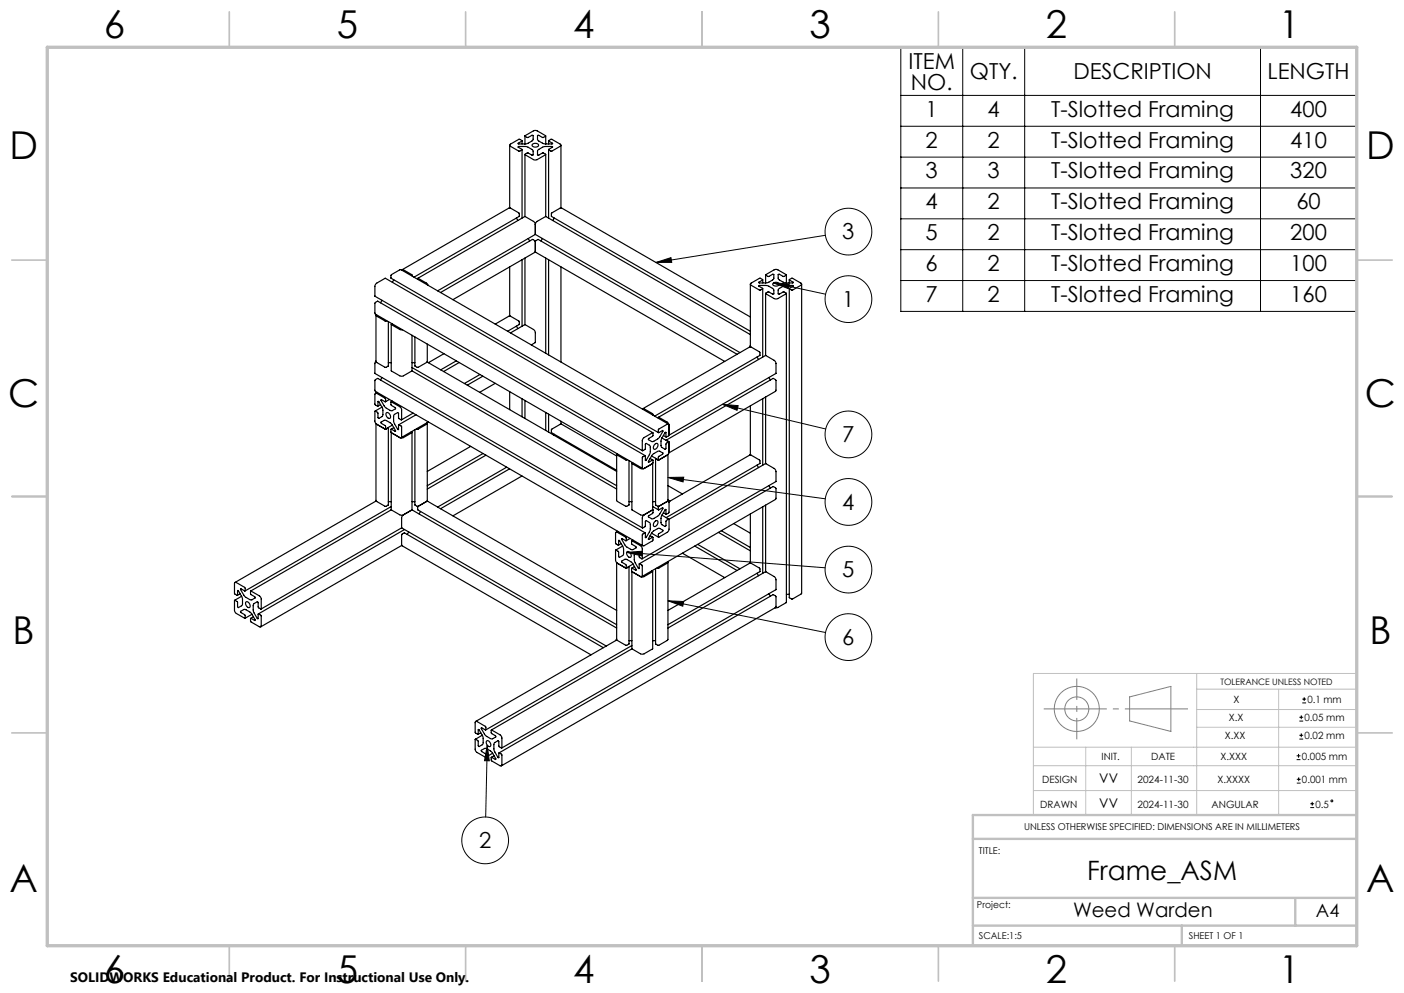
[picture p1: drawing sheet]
<svg xmlns="http://www.w3.org/2000/svg" width="297mm" height="210mm" viewBox="0 0 297 210" stroke-linecap="round" stroke-linejoin="round" font-family="sans-serif">
<g fill="none" stroke="#000" stroke-width=".25">
<path d="M107.8 30.7v13.3M110.4 29.8v.6M110.4 31.6v14.5M111 30.4h-1.4l.8-.6-.6-.4-1.8 1.1a.24 .24 0 0 0-.2 .2 .24 .24 0 0 0 .2 .2l1.8 1.1 .6-.4-.8-.5v-.1h1.5l.6 .1 1 .7 .1 1h-.3l-.9-.5-.5 .4 2.1 1.1 2.2-1.1-.5-.4-1 .5h-.2l.1-1 1-.7 .5-.1h1.5l.1 .1-.8 .5 .5 .4 1.9-1.1a.24 .24 0 0 0 .2-.2 .24 .24 0 0 0-.2-.2l-1.9-1.1-.5 .4 .8 .6h-1.5M111 30.4l.7-.1 .9-.5 .2-.4-.1-.8-1 .5-.6-.4 2.1-1.1 2.2 1.1-.6 .4-1-.5-.1 .8 .2 .4 .9 .5 .6 .1M111 28.8v1.6M111 32.7v13.1M112.7 30.5a.8 .8 0 0 1 1.2 .3 .75 .75 0 0 1-.7 .3 .75 .75 0 0 1-.6-.5zM115.4 28.8v1.6M115.4 32.7v13.1M116.1 29.8v.6M116.1 31.6v14.5"/>
<path d="M118.7 30.7v13.3M83.3 59.2l-.3 .5M85 57.1l.3-.1 1.8 1.1 .1 .3M85.1 57l22.6-13h.3l1.8 1.1v.7l-22.2 12.8M88.4 59.1l.1-.2 1.8 1 .3 .5M107.8 56.4v10.4M109.2 46.1l.3 .5M110.4 54.9v14.1M111 54.6v14M111.7 50.4l.3 .6M113.2 47.5l-.3-.6-1.9-1.1-22.6 13.1M113.2 49.5l-20.6 12"/>
<path d="M113.2 51.1l-.6-.5-19.4 11.3M113.2 53.1l-.1 .3-17.3 10M113.2 49.5l43.3 25.1M113.2 51.1l.7-.5 42 24.3M113.2 53.1l.2 .3 39.9 23M113.2 47.5v2M113.2 51.1v2M114.7 50.4l-.3 .6M115.4 54.6v20.1M115.5 45.8l-1.9 1.1-.4 .6M115.5 45.8l43.2 25M116.1 54.9v20.2"/>
<path d="M117.2 46.1l-.3 .5M118.7 56.4v20.2M161.3 59.2v.6M162 59.8l.6-.1 .9-.6 .2-.3-.1-.8-1 .5-.6-.4 2.2-1.1 2.1 1.1-.6 .4-1-.5-.1 .8 .2 .3 .9 .6 .7 .1M162 59.8h-1.5l.8-.6-.5-.4-1.9 1.1a.24 .24 0 0 0-.2 .2 .24 .24 0 0 0 .2 .2l1.9 1.1 .5-.4-.8-.5 .1-.1h1.4l.6 .1 1 .7 .1 1h-.2l-1-.5-.5 .4 2.2 1.1 2.1-1.1-.5-.4-.9 .5h-.3l.1-1 1-.7 .6-.1h1.4l.1 .1-.8 .5 .5 .4 1.9-1.1a.24 .24 0 0 0 .2-.2 .24 .24 0 0 0-.2-.2l-1.9-1.1-.5 .4 .8 .6h-1.4M162 58.1v1.7M163.5 59.9a.77 .77 0 0 1 1.3 .3 .82 .82 0 0 1-1.3-.1zM166.4 58.1v1.7M167 59.2v.6M79.5 76.3l-.2 .6v2.1l56.6 32.6M79.5 66.6v9.9l2 1.2 .6-.3v-9.4M79.6 66.5l.1 .4 1.8 1 .3-.1"/>
<path d="M80.8 63.5l-.3 .5M80.8 79.8l-.3 .6M82.1 76.7h.7M82.8 68.6v9.8l1.9 1.1h.6l1.9-1.1v-7.5M82.9 68.5l-.1 .2 1.8 1h.6M87.1 78.4l43.3 25M87.2 77.7l43.2 25M87.2 76.7h.6M87.8 71.3v6.1l.5 .3 2.1-1.2v-3.7M90.3 76.5l40.1 23.2M93.9 74.8l-3.3 1.9M96.5 76.3l-3.3 1.9"/>
<path d="M97.1 76.7l-3.3 1.9M101.5 79.2l-3.3 1.9M102.1 79.6l-3.3 1.9M104.8 68.5l3-1.7 2 1.1v.7l-2.4 1.4M108 70.4l3.1-1.7 1.8 1 .3 .5v2.2l-.8 .5M109.2 69l.3 .5M158.7 73.1l-.2 .3M158.7 67l-39.9-23h-.3l-1.8 1.1v.7l42 24.3M158.7 60.1v13.2M160.2 75.5l.3 .5M161.3 61v14.5M161.9 75.2l2.1 1.3 .1 2.5-22.6 13"/>
<path d="M161.9 75.2l-22.6 13M162 62.1v13.1M162.7 79.8l.3 .6M166.4 62.1v65.3l-1.9 1.1h-.5M169.6 60.1v65.3l-.2 .3-1.9 1-.5-.3v-65.4M79.5 89.6v16.2l.2 .3 1.9 1 .5-.3v-16.4M79.8 83l-.4 .2M80.5 85.6l-.6 .3M80.8 86.1l-.7-1.2-.2 1-.6-.3v-2.2a.24 .24 0 0 1 .1-.2 .24 .24 0 0 1 .3 0l1.8 1.1v.7l-.8-.5-.1 .1 .7 1.3 .4 .4 1.1 .6 .9-.5-.1-.2-.9-.5 .1-.7 2 1.3 .1 2.5-.6-.3v-1.1l-.2-.2-.8 .6v1.2l.1 .6 .8 1.2h.1v-1l.6 .4 .1 2.1a.24 .24 0 0 1-.2 .3 .24 .24 0 0 1-.2-.1M80.8 86.1l.2 .7v1l-.2 .3-.7 .4-.2-1.2-.6-.3v2.1l.3 .6 1.9 1M80.8 86.1l-1.5 .8M81.8 87.3a.77 .77 0 0 1 .7 .4 .77 .77 0 0 1-.1 .8 .84 .84 0 0 1-.6-1.2z"/>
<path d="M82.1 90.4l-.6 .3M82.4 84.5l-.9 .5M82.8 91.5v16.3l1.8 1.1h.8M83 84.8l-.3 .2M83 89.9l-1.5 .8M83 89.9l.7 1.3-1-.4v.6l1.9 1.1M83 89.9l-.5-.5-.9-.5h-.3l-.7 .5 .9 .7v.6M83.3 90.4l-.6 .4M87 91.3l.1 .2-1.7 1h-.8M87.2 91.5l-.1 16.4M87.4 87.4l-2.5 1.4M87.8 90.9v15.9l.7 .3"/>
<path d="M88 87.7l-3.7 2.1M90.3 89.4l-.1 .3-1.8 1.1-.3-.1M90.4 89.5v16.3l-.2 .3M90.6 89.2l-5.8 3.4M99.6 94.4l-9.2 5.3M102.2 95.9l-11.8 6.8M102.8 96.3l-12.4 7.1M104.8 81.1l-3.3 1.9M107.2 98.8l-14.6 8.4M107.8 99.2l-14.6 8.4M107.8 82.8v3.8M110.4 84.3v3.8"/>
<path d="M111 84.7v3.8M115.4 87.2v3.8M116.1 87.6v3.8M117.2 91.8l-.1 .2M118.7 89.1v.6M130.4 96l.1 9.9 1.9 1.2 .7-.3v-9.4M130.4 96.4l-11.6-6.7h-.3l-1.8 1.2v.6l13.7 8M130.5 95.9l.1 .4 1.8 1 .3-.1M133.7 98v9.8l1.9 1.1h.7M133.8 97.9l-.1 .1 1.8 1.1h.8M135.9 86.5l.3-.1 1.8 1.1 .1 .3M136 86.4l22.6-13h.3l1.8 1.1v.7l-22.2 12.8"/>
<path d="M136.5 96.4l-56.6-32.7-.6 .3v2.2l.1 .2 56.6 32.7M137.5 97l.6 .3M137.8 96.4l.4-.4 .9-.5 .5-.1 .7 .5-1 .7 .1 .7M137.8 96.4l-.7 1.3 1-.4v.7l-1.8 1.1M137.8 96.4l1.5 .9M138.1 98l-.1 9.9M138.1 91.5l-56.6-32.6-2.1 1.3-.1 2.5 56.6 32.6M138.5 93.9l.4-.1a.62 .62 0 0 1 .3 .6 .62 .62 0 0 1-.4 .5l-.3 .1-.3-.1 .1-.6zM139.3 88.5l.1-.3 1.7 1.1 .4 .7M139.4 97.3l-.7-.4v9.9l.7 .3M140 92.6l1.5 .9M140 92.6l-.2 .7v1l.2 .3 .8 .4 .1-1.2 .6-.3"/>
<path d="M140.3 92.1l.6 .3M140.9 93.1l.6 .4M140.9 93.1l22.6-13.1 .6 .4 .1 2.1-.2 .3-22.5 13M141.3 96.1v9.7l-.2 .3M141.4 89.7l-56.6-32.7-.2 .1-1.9 1.1v.6l56.6 32.7M141.5 90a.24 .24 0 0 0-.1-.3 .24 .24 0 0 0-.3 0l-1.8 1.1v.7l.9-.5 .1 .1-.8 1.3-.4 .5-1.1 .5-.8-.4v-.3l.9-.5v-.7l-2.1 1.3-.1 2.5 .6-.3v-1.1l.2-.1 .8 .5 .1 1.2-.2 .6-.7 1.3h-.2v-1l-.6 .3v2.1a.24 .24 0 0 0 .1 .3 .24 .24 0 0 0 .3 0M141.5 90v2.1l-.6 .3-.1-1-.8 1.2M141.5 93.5l-.1 2.5-2 1.3M158.7 85.8v10.4M160.2 98.4l.3 .5M161.3 84.3v14.1M161.9 98l2.1 1.4 .1 2.5-28.3 16.3"/>
<path d="M161.9 98l-20.4 11.8M162 84v14M79.6 105.9l-29.9 17.3M82.1 106.1h.7M82.8 107.1l-31 17.9M82.8 107.8l-29.8 17.2M85 111.6l-29.8 17.2M85 111.7l43.2 24.9M85 115.3l-29.9 17.3M85.4 108.9l-.4 .6v2.2M85.6 112l-31 17.8M86.5 112.5l-.3 .5"/>
<path d="M87.1 107.9l43.3 24.9M87.1 107.9l-1.7 1M87.2 106.1h.6M88.5 107.1l-.1 .7 42 24.3M89 108.2l-.3 .5M90.2 106.1l.3-.1 39.9 23.1M90.2 106.1l-1.7 1M110.4 100.7l-14.6 8.4M130.4 119v16.2l.2 .3 1.9 1 .6-.3v-16.4M130.7 112.4l-.4 .2M131.4 115l-.6 .3M131.7 115.5l.2 .7v1l-.2 .3-.7 .4-.2-1.2-.6-.3v2.1l.3 .6 1.9 1"/>
<path d="M131.7 115.5l-.7-1.2-.2 1-.6-.3v-2.2a.24 .24 0 0 1 .1-.2 .24 .24 0 0 1 .3 0l1.8 1.1v.7l-.8-.5-.1 .1 .7 1.3 .5 .4 1 .6 .9-.5-.1-.2-.9-.5 .1-.7 2.1 1.3 .1 2.5-.6-.4-.1-1-.1-.2-.9 .6v1.2l.1 .5 .8 1.3h.1v-1l.6 .4 .1 2.1a.24 .24 0 0 1-.1 .3 .24 .24 0 0 1-.3-.1M131.7 115.5l-1.5 .8M132.7 116.7a.77 .77 0 0 1 .7 .4 .77 .77 0 0 1-.1 .8 .84 .84 0 0 1-.6-1.2zM133.1 119.8l-.7 .3M133.1 106.1h.6M133.3 113.9l-.9 .5M133.9 114.2l-.3 .2M133.9 119.3l-1.5 .8M133.9 119.3l.7 1.3-.9-.5-.1 .7 1.9 1.1M133.9 119.3l-.3-.4-.9-.6h-.5l-.7 .5 .9 .7v.6M134.2 119.8l-.6 .4M135.3 119.2l28.2-16.3 .6 .3 .1 2.2-.2 .2-28.2 16.4"/>
<path d="M136.3 108.9l-.4 .6v2.1l.6-.3v-1l.2-.2 .8 .6 .1 1.2-.9 1.8h-.2v-1l-.6 .3v2.2a.24 .24 0 0 0 .1 .2 .24 .24 0 0 0 .3 0l1.8-1.1v-.7l-1 .4 .7-1.2M136.5 112.7l-56.6-32.7-.6 .4v2.1l.1 .3 56.6 32.6M137.5 113.3l.6 .3M137.8 112.8l1.5 .8M138 107.9l-1.7 1M138.1 107.8h.1M138.1 107.1l1.2 .7M138.1 106.1h.6M138.5 110.3l.4-.2a.62 .62 0 0 1 .3 .6 .62 .62 0 0 1-.4 .5l-.3 .2-.3-.2 .1-.5zM139.4 107.1l-.1 .7 .9-.4v.2l-.9 1.4-1.3 .7-.9-.5 1-.7-.1-.6M140 109l1.5 .8M140 109l-.2 .6v1.1l.2 .3 .8 .3 .1-1.1 .6-.4-.1 2.5-2.1 1.3v-.7l1-.7-.7-.4h-.5l-.9 .5-.4 .5"/>
<path d="M140.3 108.4l.6 .4M141.1 106.1a.24 .24 0 0 1 .3-.1 .24 .24 0 0 1 .1 .3v2.1l-.6 .3-.1-1-.8 1.3M141.1 106.1l-1.7 1M141.3 118.8l-.2 .3-1.7 1h-.4M141.3 105.9l.1 .1M141.3 118.9v16.3l-.2 .3-1.8 1-.6-.3v-15.9M141.3 105.7l.4 .3M141.3 102.7l3.1 1.8M141.5 106.1l17.1-9.9 .3 .1 1.8 1.1v.6l-19.8 11.5M144.4 117l8.9 5.2M147 115.5l8.9 5.1M147.6 115.1l8.9 5.2"/>
<path d="M152 112.6l6.7 3.9M152.6 112.2l6.1 3.6M155.2 110.7l3.5 2.1M158.7 118.8l-.2 .3M158.7 108.7v10.4M161.3 107.2v14M162 106.8v14.1M162.7 102.7l.3 .5M49.7 123.2h.3l1.8 1.1v.7l-.8-.5-.1 .2 .9 1.4 1 .7 .5 .1 .7-.5-.1-.2-.9-.5v-.7l2.1 1.3 .2 2.5-.7-.3v-1.1l-.2-.1-.8 .5v1.2l.1 .6 .8 1.2h.1v-.9l.6 .3 .1 2.1a.24 .24 0 0 1-.2 .3 .24 .24 0 0 1-.2-.1l-1.9-1.1v-.6l.9 .4 .1-.1-.7-1.3-.5-.4-1-.5-.9 .4 .1 .2 .8 .6v.7l-2.1-1.4-.1-2.4 .6 .3 .1 1 .1 .2 .8-.6 .1-1.1-.2-.6-.7-1.3h-.1l-.1 1-.6-.4zM50.8 125.6l-.6 .3M51.1 126.1l-1.5 .9M52.1 127.3a.77 .77 0 0 1 .7 .4 .77 .77 0 0 1-.1 .8 .84 .84 0 0 1-.6-1.2z"/>
<path d="M53.3 129.9l-1.5 .9M53.6 130.4l-.6 .4M127.6 137l-42-24.3-.6 .3v2.2l.1 .2 39.9 23.1M130.4 135.1l-.2 .4M130.5 135.3l-29.9 17.3M133.1 135.5h.6M133.7 136.5l-31 17.9M133.7 137.2l-29.8 17.2M137.9 120.7l.1 .2-1.7 1h-.8M138.1 120.9v16.3l-2.2 1.2-2.2-1.2v-16.3M138.1 135.5h.6M141.3 129.1l17.3-10h.3l1.8 1.1v.7l-19.4 11.2"/>
<path d="M160.2 121.2l.3 .6M161.9 120.9l2.1 1.3 .1 2.5-58 33.5M161.9 120.9l-20.6 11.9M162.7 125.6l.3 .5M166.4 125.7h.6M101.7 155l-.6 .3M102 155.5l-.7-1.2-.2 1-.6-.3v-2.2a.24 .24 0 0 1 .1-.2 .24 .24 0 0 1 .3 0l1.8 1.1v.7l-.8-.5-.1 .1 .7 1.3 .5 .4 1 .6 .9-.5-.1-.2-.9-.5 .1-.7 2.1 1.3 .1 2.5-.6-.4-.1-1-.1-.2-.9 .6v1.2l.1 .6 .8 1.2h.1v-1l.6 .4 .1 2.1a.24 .24 0 0 1-.1 .3 .24 .24 0 0 1-.3-.1l-1.9-1.1 .1-.6 .9 .4-.7-1.3M102 155.5l.2 .7v1l-.2 .3-.7 .4-.2-1.2-.6-.3 .1 2.4 2.1 1.4v-.8l-.9-.6 .7-.5h.5l.9 .6 .3 .4M102 155.5l-1.5 .8M103 156.7a.77 .77 0 0 1 .7 .4 .77 .77 0 0 1-.1 .8 .84 .84 0 0 1-.6-1.2zM104.2 159.3l-1.5 .8M104.5 159.8l-.6 .4"/>
<path d="M105.6 159.2l57.9-33.4 .6 .3 .1 2.1-.2 .3-57.9 33.5"/>
</g>
<g fill="none" stroke="#000" stroke-width=".21">
<path d="M190.6 10h96.4v55.9h-96.4zM203.7 10v55.9M216.8 10v55.9M266.6 10v55.9M190.6 20.2h96.4M190.6 26.7h96.4M190.6 33.2h96.4M190.6 39.8h96.4M138.8 55.5l3.1-1 .2 1zM163.6 59.8l3.4 .2-.3 1zM163.6 59.8l11 2.4M174.6 49.8l-35.8 5.7"/>
<path d="M190.6 46.3h96.4M190.6 52.8h96.4M190.6 59.3h96.4M152.8 85.5l3.3 .3-.2 1zM152.8 85.5l21.9 5.2M132.6 116.8l3.3-.2-.1 1zM132.6 116.8l41.9 3.3M141.3 101l3.3-.1-.1 1zM141.3 101l33.3 4.5M141.3 127.1l3.3 .1-.2 1zM141.3 127.1l33.3 6.7M103.1 157.6l.4 3.3h-1z"/>
<path d="M103.1 157.6l-.4 15.2M274.3 159.8h.8M274.7 159.4v.8M274.9 156.3h.8M274.9 155.5h.8M274.9 152.5h.8M274.9 151.7h.8M275.3 155.1v.8M275.3 151.3v.8M275.5 148.7h.8M275.5 147.8h.8M275.9 147.4v.9"/>
<path d="M274.3 160.6h.8M274.3 165.6h.8M274.3 164.8h.8M274.7 164.4v.8M277.2 170.8h.8M277.2 170h.8M277.6 169.6v.8"/>
<circle cx="179.5" cy="49" r="4.9"/>
<circle cx="179.5" cy="63.3" r="4.9"/>
<circle cx="179.5" cy="91.9" r="4.9"/>
<circle cx="179.5" cy="106.2" r="4.9"/>
<circle cx="179.5" cy="120.5" r="4.9"/>
<circle cx="179.5" cy="134.7" r="4.9"/>
<circle cx="102.6" cy="177.7" r="4.9"/>
<circle cx="281.7" cy="169.4" r=".2"/>
</g>
<g fill="none" stroke="#808080" stroke-width=".21">
<path d="M239 147.4l8.7-2.2v9.5l-8.7-2.2z"/>
<circle cx="227.8" cy="149.9" r="2.54"/>
<circle cx="227.8" cy="149.9" r="4.8"/>
</g>
<path d="M220.8 149.9h30.5" fill="none" stroke="#808080" stroke-width=".21" stroke-dasharray="15.2 1.3 1.3 1.3" stroke-dashoffset="1.9" stroke-linecap="butt"/>
<path d="M227.8 143.5v12.9" fill="none" stroke="#808080" stroke-width=".21" stroke-dasharray="15.2 1.3 1.3 1.3" stroke-dashoffset="10.7" stroke-linecap="butt"/>
<path d="M218.6 158h68.4M229.7 158v14.4M239.3 158v14.4M253.1 145.7h33.9M253.1 150h33.9M253.1 153.8h33.9M253.1 142.4v30M270.5 145.7v26.7M287 142.4h-68.4v30M218.6 161.9h68.4M218.6 167.2h68.4" fill="none" stroke="#c0c0c0" stroke-width=".21"/>
<g fill="none" stroke="#c0c0c0" stroke-width=".35">
<path d="M48.5 2.5v7.5M98.5 2.5v7.5M148.5 2.5v7.5M198.5 2.5v7.5M248.5 2.5v7.5M2.5 55h7.5M287 55h7.5M2.5 105h7.5M287 105h7.5M2.5 155h7.5M287 155h7.5M48.5 200v7.5"/>
<path d="M98.5 200v7.5M148.5 200v7.5M198.5 200v7.5M248.5 200v7.5"/>
</g>
<path d="M205.8 177.4h81.2M287 172.4h-81.2v27.6M205.8 195.8h81.2M205.8 189.9h81.2M250 195.8v4.2M274 190.2v5.6" fill="none" stroke="#c0c0c0" stroke-width=".5"/>
<path d="M10 10h277v190h-277z" fill="none" stroke="#c0c0c0" stroke-width=".7"/>
<path d="M138.8 55.5l3.1-1 .2 1zM163.6 59.8l3.4 .2-.3 1zM152.8 85.5l3.3 .3-.2 1zM141.3 101l3.3-.1-.1 1zM132.6 116.8l3.3-.2-.1 1zM141.3 127.1l3.3 .1-.2 1zM103.1 157.6l.4 3.3h-1z" fill="#000"/>
<g font-size="8.1">
<text x="22" y="8">6</text>
<text x="71.2" y="8">5</text>
<text x="121.2" y="8">4</text>
<text x="171.2" y="8">3</text>
<text x="221.2" y="8">2</text>
<text x="270.5" y="8">1</text>
<text x="2" y="33.6">D</text>
<text x="289" y="33.6">D</text>
<text x="1.7" y="86.1">C</text>
<text x="288.7" y="86.1">C</text>
<text x="2.7" y="136.1">B</text>
<text x="289.7" y="136.1">B</text>
<text x="2" y="188.6">A</text>
<text x="289" y="188.6">A</text>
<text x="22" y="208">6</text>
<text x="71.2" y="208">5</text>
<text x="121.2" y="208">4</text>
<text x="171.2" y="208">3</text>
<text x="221.2" y="208">2</text>
<text x="270.5" y="208">1</text>
</g>
<text font-size="5.6" x="230" y="186">Frame_ASM</text>
<g font-size="4.7">
<text x="192.2" y="14.5">ITEM</text>
<text x="205.2" y="16.8">QTY.</text>
<text x="227.1" y="16.8">DESCRIPTION</text>
<text x="268.1" y="16.8">LENGTH</text>
<text x="192.7" y="19">NO.</text>
<text x="195.8" y="24.7">1</text>
<text x="208.9" y="24.7">4</text>
<text x="222.4" y="24.7">T-Slotted Framing</text>
<text x="272.9" y="24.7">400</text>
<text x="195.8" y="31.2">2</text>
<text x="208.9" y="31.2">2</text>
<text x="222.4" y="31.2">T-Slotted Framing</text>
<text x="272.9" y="31.2">410</text>
<text x="195.8" y="37.7">3</text>
<text x="208.9" y="37.7">3</text>
<text x="222.4" y="37.7">T-Slotted Framing</text>
<text x="272.9" y="37.7">320</text>
<text x="195.8" y="44.3">4</text>
<text x="208.9" y="44.3">2</text>
<text x="222.4" y="44.3">T-Slotted Framing</text>
<text x="274.2" y="44.3">60</text>
<text x="178.2" y="50.6">3</text>
<text x="195.8" y="50.8">5</text>
<text x="208.9" y="50.8">2</text>
<text x="222.4" y="50.8">T-Slotted Framing</text>
<text x="272.9" y="50.8">200</text>
<text x="195.8" y="57.3">6</text>
<text x="208.9" y="57.3">2</text>
<text x="222.4" y="57.3">T-Slotted Framing</text>
<text x="272.9" y="57.3">100</text>
<text x="178.2" y="64.9">1</text>
<text x="195.8" y="63.8">7</text>
<text x="208.9" y="63.8">2</text>
<text x="222.4" y="63.8">T-Slotted Framing</text>
<text x="272.9" y="63.8">160</text>
<text x="178.2" y="93.5">7</text>
<text x="178.2" y="107.8">4</text>
<text x="178.2" y="122.1">5</text>
<text x="178.2" y="136.4">6</text>
<text x="101.3" y="179.4">2</text>
</g>
<text font-size="4.2" x="227" y="193.9">Weed Warden</text>
<text font-size="3.9" x="278.4" y="193.9">A4</text>
<text font-size="2.9" x="14.9" y="207.6">SOLIDWORKS Educational Product. For Instructional Use Only.</text>
<g font-size="2.8">
<text x="232.6" y="165.6">VV</text>
<text x="232.6" y="170.8">VV</text>
</g>
<g font-size="2.1">
<text x="261" y="148.6">X</text>
<text x="276.6" y="148.6">0.1 mm</text>
<text x="260" y="152.5">X.X</text>
<text x="276" y="152.5">0.05 mm</text>
<text x="233" y="160.6">INIT.</text>
<text x="243.5" y="160.6">DATE</text>
<text x="258.2" y="160.6">X.XXX</text>
<text x="259.1" y="156.3">X.XX</text>
<text x="275.4" y="160.6">0.005 mm</text>
<text x="276" y="156.3">0.02 mm</text>
<text x="220.5" y="165.6">DESIGN</text>
<text x="240.6" y="165.6">2024-11-30</text>
<text x="257.6" y="165.6">X.XXXX</text>
<text x="275.4" y="165.6">0.001 mm</text>
<text x="220.1" y="170.8">DRAWN</text>
<text x="240.6" y="170.8">2024-11-30</text>
<text x="256.3" y="170.8">ANGULAR</text>
<text x="278.3" y="170.8">0.5</text>
</g>
<g font-size="2">
<text x="216.6" y="175.5">UNLESS OTHERWISE SPECIFIED: DIMENSIONS ARE IN MILLIMETERS</text>
<text x="207.1" y="180.6">TITLE:</text>
<text x="206.7" y="192.1">Project:</text>
<text x="207.1" y="198.6">SCALE:1:5</text>
<text x="251.5" y="198.6">SHEET 1 OF 1</text>
</g>
<text font-size="1.9" x="258.2" y="144.8">TOLERANCE UNLESS NOTED</text>
</svg>
